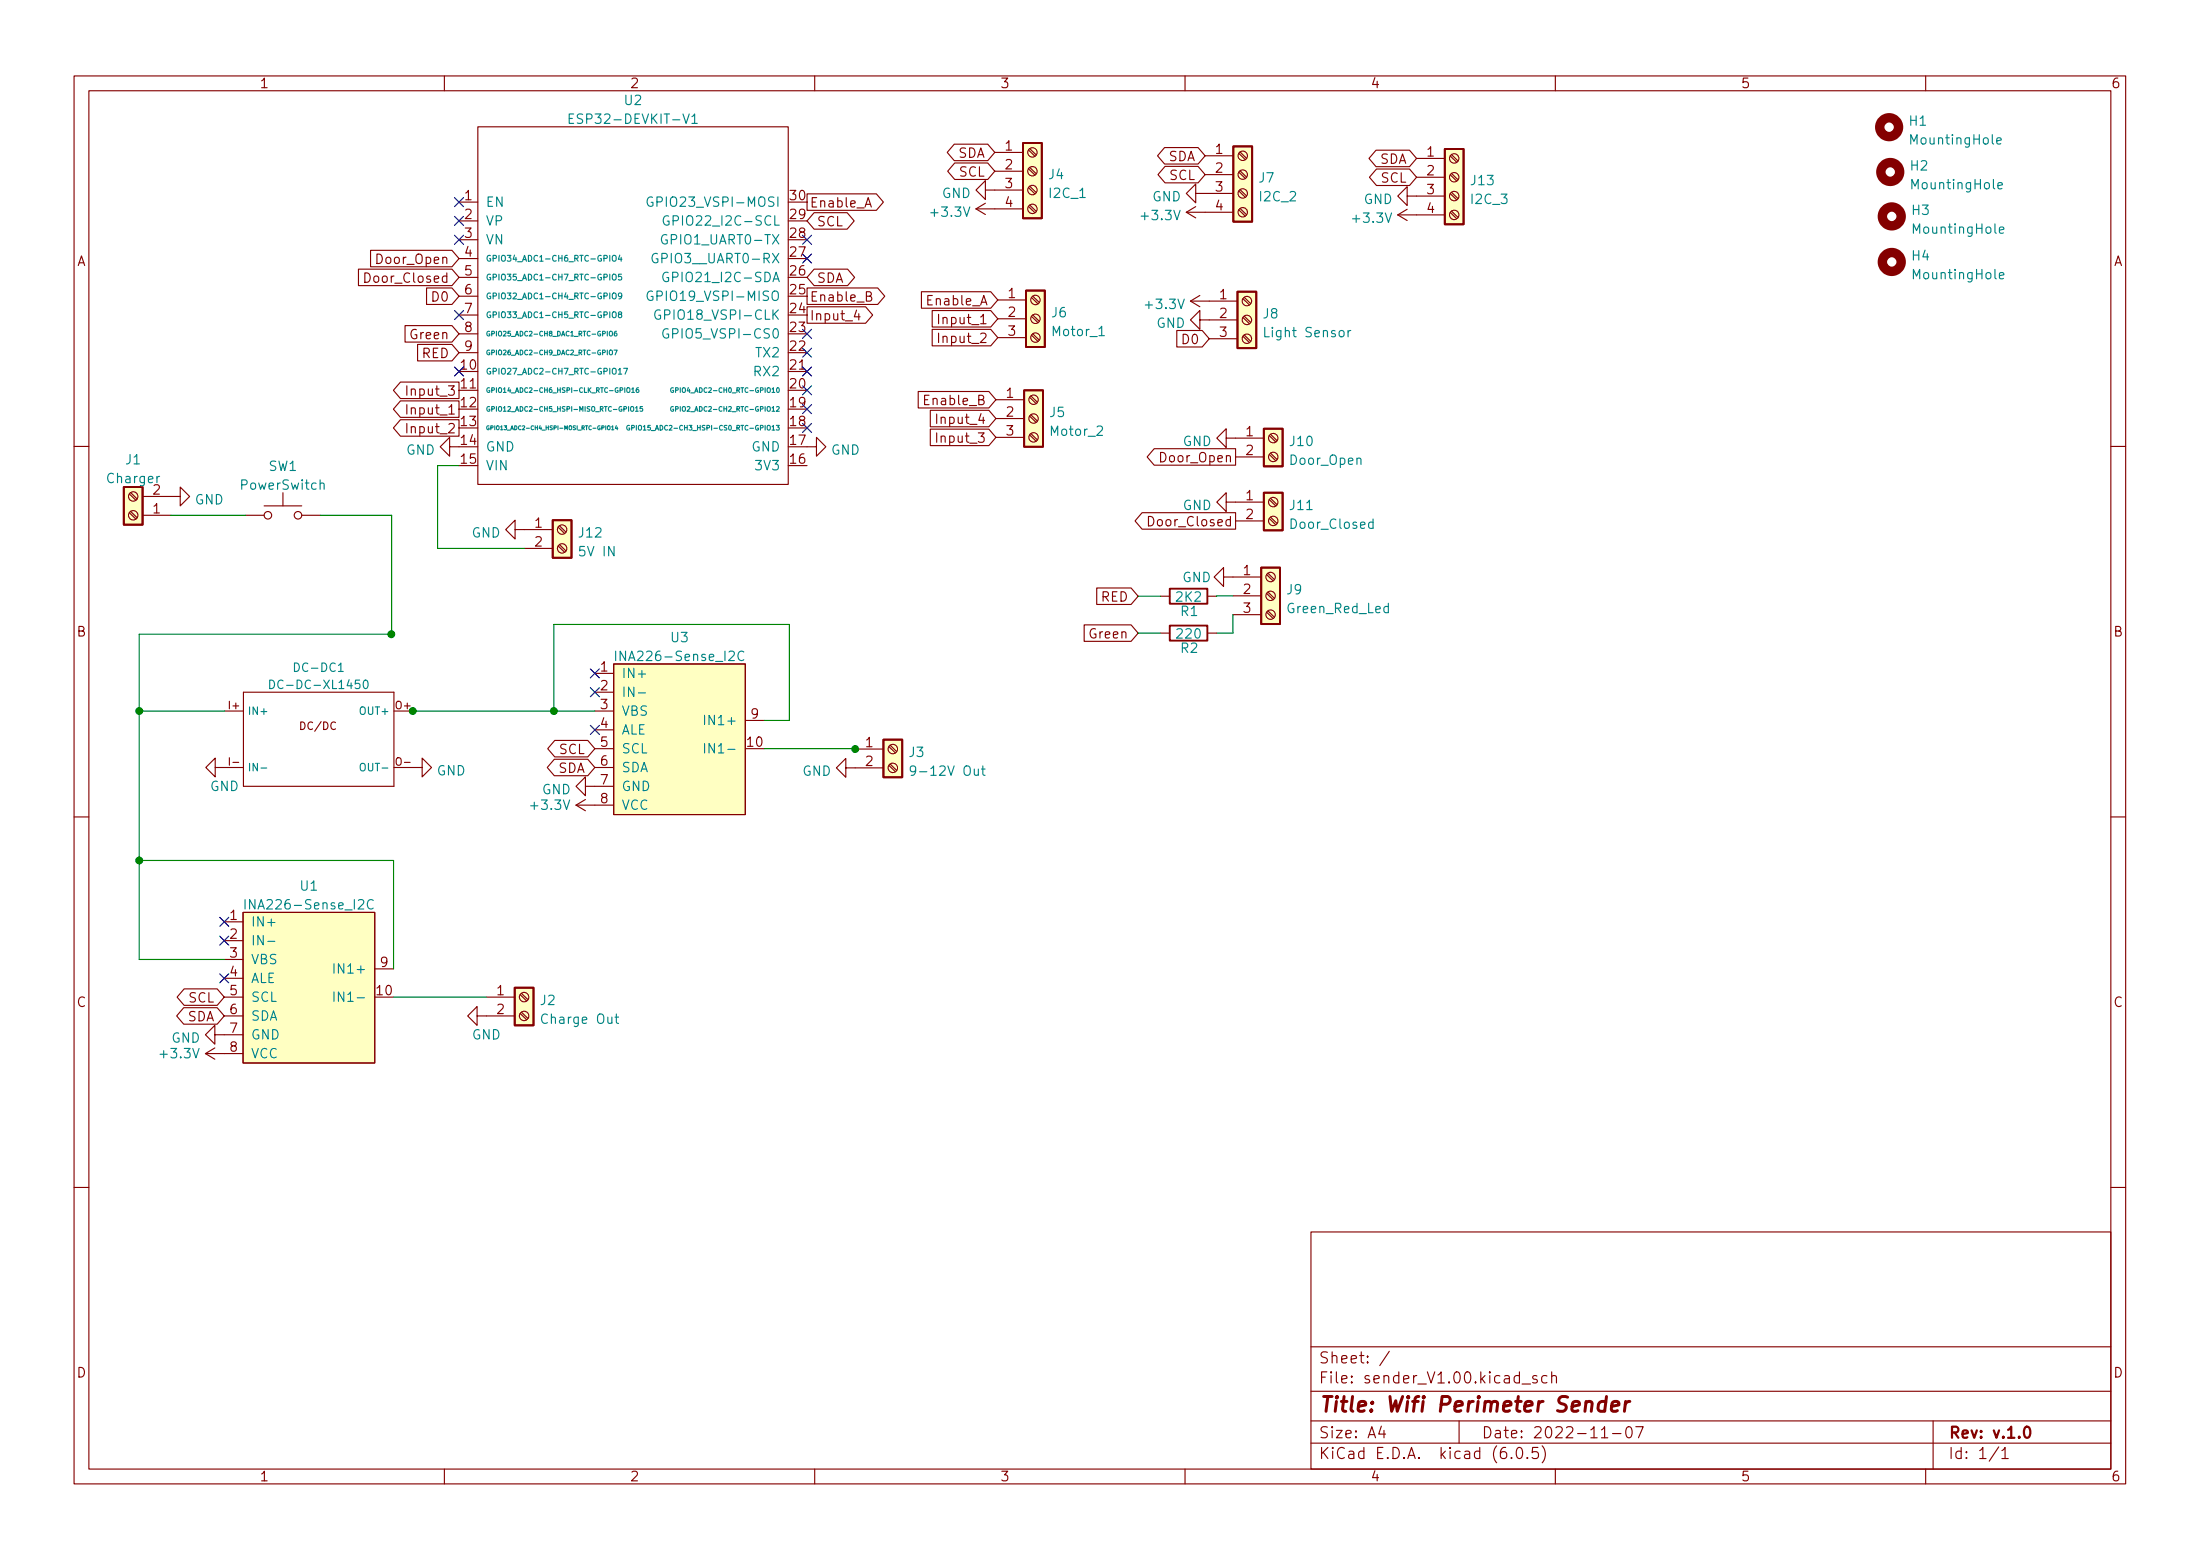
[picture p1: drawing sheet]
<svg xmlns="http://www.w3.org/2000/svg" width="297mm" height="210mm" viewBox="0 0 297 210" stroke-linecap="round" stroke-linejoin="round" font-family="sans-serif">
<g fill="none" stroke="#840000" stroke-width=".15">
<path d="M10 10.2h277v190.1h-277zM12 12.2h273v186.1h-273zM60 10.2v2M64.5 17.1h41.9v48.3h-41.9zM110 10.2v2M128.8 19.5h4.6l.9 1.1-.9 1.1h-4.6l-.9-1.1zM157.2 19.9h4.6l.9 1.1-.9 1.1h-4.6l-.9-1.1zM160 10.2v2M210 10.2v2M260 10.2v2M48.4 36.3h12.6l1 1.1-1 1.1h-12.6zM50 33.8h11l1 1.1-1 1.1h-11z"/>
<path d="M57.6 38.9h3.4l1 1.1-1 1.1h-3.4zM62 27.3h2.5M62 29.8h2.5M62 32.4h2.5M62 34.9h2.5M62 37.4h2.5M62 40h2.5M109 38.9h9.5l1 1.1-1 1.1h-9.5zM109 26.2h9.3l1 1.1-1 1.1h-9.3zM109.9 36.3h4.5l1 1.1-1 1.1h-4.5l-.9-1.1zM109.9 28.7h4.5l.9 1.1-.9 1.1h-4.5l-.9-1.1zM116.8 27.9l.4-1.2 .4 1.2"/>
<path d="M117 40l.5-.1 .1-.2-.1-.3h-.5v1.2h.5l.2-.2a.33 .33 0 0 0-.3-.4M124.4 39.4h9.4l.9 1.1-.9 1.1h-9.4zM128.9 22h4.5l.9 1.1-.9 1.1h-4.5l-1-1.1zM131.8 28.2l1.2 .8M131.8 28.2h6.3M133 25.6v-1.2l-1.2 1.2 1.2 1.3v-1.3h5.1M133 27.4l-1.2 .8M134.3 20.6h3.8M134.3 23.1h3.8M138.9 27.9l.8 .8M138.9 25.3l.8 .9M138.9 22.8l.8 .8"/>
<path d="M138.9 20.2l.8 .9M139 27.7l.9 .8M139 25.1l.9 .9M139 22.6l.9 .8M139 20.1l.9 .8M139.4 40l.9 .8M157.3 22.5h4.5l.9 1.1-.9 1.1h-4.5l-1-1.1zM160.2 28.6l1.2 .8M160.2 28.6h6.3M161.4 26.1v-1.3l-1.2 1.3 1.2 1.3v-1.3h5.1M161.4 27.9l-1.2 .7M162 39.9l-1.3 .7"/>
<path d="M162.7 21h3.8M162.7 23.6h3.8M167.3 28.3l.8 .9M167.3 25.8l.8 .8M167.3 23.2l.8 .9M167.3 20.7l.8 .8M167.4 28.1l.9 .9M167.4 25.6l.9 .8M167.4 23.1l.9 .8M167.4 20.5l.9 .9M185.8 20.3h4.5l1 1.1-1 1.1h-4.5l-1-1.1zM185.8 22.8h4.5l1 1.1-1 1.1h-4.5l-.9-1.1z"/>
<path d="M188.7 29h6.4M188.7 29l1.3 .8M190 26.5v-1.3l-1.3 1.3 1.3 1.2v-1.2h5.1M190 28.2l-1.3 .8M191.3 21.4h3.8M191.3 23.9h3.8M195.8 28.7l.9 .8M195.8 26.1l.9 .9M195.8 23.6l.9 .8M195.8 21.1l.9 .8M196 28.5l.8 .8M196 26l.8 .8"/>
<path d="M196 23.4l.8 .9M196 20.9l.8 .8M54.1 54.1h7.9v2.2h-7.9l-1-1.1zM54.1 56.6h7.9v2.3h-7.9l-1-1.1zM54.1 51.6h7.9v2.2h-7.9l-1-1.1zM54.7 43.9h6.3l1 1.2-1 1.1h-6.3zM56.4 46.5h4.6l1 1.1-1 1.1h-4.6zM62 52.7h2.5M62 42.5h2.5M62 45.1h2.5M62 47.6h2.5M106.4 50.1h2.6"/>
<path d="M109 41.4h7.9l.9 1.1-.9 1.1h-7.9zM115.6 41.8l-.3 1h.8M116 42.3v.9M124 52.8h9.5l1 1.1-1 1.2h-9.5zM125.6 55.4h7.9l1 1.1-1 1.1h-7.9zM125.6 57.9h7.9l1 1.1-1 1.1h-7.9zM125.9 41.9h7.9l.9 1.1-.9 1.1h-7.9zM125.9 44.5h7.9l.9 1.1-.9 1.1h-7.9zM134.5 53.9h3.8M134.5 56.5h3.8M134.5 59h3.8M134.7 40.5h3.8"/>
<path d="M134.7 43h3.8M134.7 45.6h3.8M139 58.7l.9 .8M139 56.2l.9 .8M139 53.6l.9 .9M139.2 58.5l.9 .9M139.2 56l.9 .8M139.2 53.4l.9 .9M139.3 45.2l.8 .9M139.3 42.7l.8 .8M139.3 40.2l.8 .8M139.4 45.1l.9 .8"/>
<path d="M139.4 42.5l.9 .9M158.9 44.6h3.4l1 1.1-1 1.1h-3.4zM160.7 40.6h6.4M160.7 40.6l1.3 .8M162 43.2v-1.3l-1.3 1.3 1.3 1.2v-1.2h5.1M163.3 45.7h3.8M165.6 59.1v-1.2l-1.3 1.2 1.3 1.3v-1.3h5M167.8 45.4l.9 .8M167.8 42.8l.9 .9M167.8 40.3l.9 .8M168 45.2l.9 .8M168 42.7l.9 .8"/>
<path d="M168 40.1l.9 .9M171.4 58.8l.8 .8M171.6 58.6l.8 .9M10 60.2h2M17.5 66.7l.8 .8M17.5 69.2l.8 .8M17.7 66.5l.8 .8M17.7 69l.8 .9M19.3 67h5v-1.3l1.3 1.3-1.3 1.3v-1.3M19.3 69.5h3.8M33.1 69.5h2.6M35.7 68.3h5"/>
<path d="M38.2 66.5v1.8M40.7 69.5h2.6M60.7 60.3v-1.3l-1.3 1.3 1.3 1.3v-1.3h1.3M69.5 71.5v-1.3l-1.2 1.3 1.2 1.2v-1.2h5.1M70.8 74h3.8M75.4 73.7l.8 .8M75.4 71.1l.8 .9M75.5 73.5l.9 .8M75.5 71l.9 .8M109 60.3h1.2v-1.3l1.3 1.3-1.3 1.3v-1.3M148.1 79.4h4.6l1 1.1-1 1.1h-4.6zM154.2 69.2h12.6v2.2h-12.6l-1-1.1z"/>
<path d="M155.8 60.6h11v2.2h-11l-.9-1.1zM165.2 77.9v-1.3l-1.3 1.3 1.3 1.2v-1.2h5.1M165.6 67.8v-1.3l-1.3 1.3 1.3 1.2v-1.2h5M166.8 61.7h3.8M166.8 70.3h3.8M171 77.5l.9 .9M171.2 79.9l.9 .8M171.2 77.4l.9 .8M171.4 61.3l.8 .9M171.4 70l.8 .8M171.4 67.4l.8 .9M171.6 61.2l.8 .8"/>
<path d="M171.6 69.8l.8 .8M171.6 67.3l.8 .8M285 60.2h2M30.3 96h2.6M32.9 93.4h20.3v12.7h-20.3zM53.2 96h2.5M74.9 99.9h4.5l.9 1.1-.9 1.1h-4.5l-1-1.1zM80.3 93.4h2.6M80.3 96h2.6M80.3 90.9h2.6M80.3 98.5h2.6M82.9 89.6h17.7v20.3h-17.7z"/>
<path d="M100.6 97.2h2.6M146.4 84.3h6.3l1 1.1-1 1.2h-6.3zM156.7 85.4h1.2M156.7 80.5h1.2M163 85.4h1.3M163 80.5h1.3M166.5 80.4h3.8M166.5 83h3.8M171 82.6l.9 .9M171 80.1l.9 .8M171.2 82.4l.9 .9M10 110.2h2"/>
<path d="M29.1 103.6v-1.3l-1.3 1.3 1.3 1.2v-1.2h3.8M53.2 103.6h3.8v-1.3l1.3 1.3-1.3 1.2v-1.2M74.8 102.5h4.6l.9 1.1-.9 1.1h-4.6l-.9-1.1zM77.8 108.7h5.1M77.8 108.7l1.2 .7M79 106.1v-1.3l-1.2 1.3 1.2 1.3v-1.3h3.9M79 107.9l-1.2 .8M80.3 103.6h2.6M80.3 101h2.6M114.2 103.6v-1.2l-1.3 1.2 1.3 1.3v-1.3h5.1M115.5 101.1h3.8M120 103.3l.9 .8"/>
<path d="M120 100.8l.9 .8M120.2 103.1l.9 .9M120.2 100.6l.9 .8M285 110.2h2M24.8 136h4.5l1 1.1-1 1.1h-4.5l-.9-1.1zM24.9 133.5h4.4l1 1.1-1 1.1h-4.4l-1-1.1zM29 139.6v-1.2l-1.3 1.2 1.3 1.3v-1.3h3.8M30.3 124.4h2.5M30.3 126.9h2.5M30.3 129.5h2.5M30.3 132h2.5M30.3 134.6h2.5"/>
<path d="M30.3 137.1h2.5M32.8 123.1h17.8v20.4h-17.8zM50.6 130.8h2.5M64.4 137.1v-1.3l-1.3 1.3 1.3 1.3v-1.3h5.1M65.7 134.6h3.8M70.2 136.8l.9 .8M70.2 134.2l.9 .9M70.4 136.6l.9 .8M70.4 134.1l.9 .8M27.7 142.2l1.3 .7M27.7 142.2h5.1M29 141.4l-1.3 .8"/>
<path d="M10 160.2h2M177 166.3h108v32h-108zM285 160.2h2M60 198.3v2M110 198.3v2M160 198.3v2M177 194.8h108M177 191.8h108M177 187.8h108M177 181.8h108M186.5 192.5l-.4 1h1M186.9 193v1"/>
<path d="M187.6 182.4l-1.3 1.9M197 191.8v3M204.1 196.7v.1h-.1l.1-.1v.1M204.9 195.4a.36 .36 0 0 1 .6 .2 .77 .77 0 0 1-.4 1.2 1 1 0 0 1-.2-1.4zM205.5 186.8h1.1M206.2 196.7l.1 .1h-.1h-.1l.1-.1v.1M207.5 185.7l-.4-.1-.2 .2 .1 .3 .5 .1 .1 .1-.1 .3h-.1h-.5M207.6 195.3h-.7v.7l.2-.1 .5 .1 .1 .2-.1 .5-.2 .1h-.3l-.2-.1M208.2 195.1a1.72 1.72 0 0 1 0 2.3M208.9 185.7l-.5-.1-.3 .3v.4l.2 .3h.1h.5M209.5 185.8a.37 .37 0 0 1 .6 0v.8M209.5 185.1v1.5"/>
<path d="M210 198.3v2M216.2 194h.9M217.7 193.5h1.2M219.7 192.6a.36 .36 0 0 1 .6 .2 .77 .77 0 0 1-.4 1.2 1 1 0 0 1-.2-1.4zM220.9 192.5h1l-.7 1.5M260 198.3v2M261 191.8v6.5M269.9 195.3l-1.3 1.9M270.3 195.8l.4-.5v1.5M270.3 196.8h.9"/>
<circle cx="139.4" cy="28.2" r=".63"/>
<circle cx="139.4" cy="25.6" r=".63"/>
<circle cx="139.4" cy="23.1" r=".63"/>
<circle cx="139.4" cy="20.6" r=".63"/>
<circle cx="167.8" cy="23.6" r=".63"/>
<circle cx="167.8" cy="26.1" r=".63"/>
<circle cx="167.8" cy="21" r=".63"/>
<circle cx="167.8" cy="28.6" r=".63"/>
<circle cx="196.3" cy="26.5" r=".63"/>
<circle cx="196.3" cy="23.9" r=".63"/>
<circle cx="196.3" cy="29" r=".63"/>
<circle cx="196.3" cy="21.4" r=".63"/>
<circle cx="139.5" cy="53.9" r=".63"/>
<circle cx="139.5" cy="59" r=".63"/>
<circle cx="139.5" cy="56.5" r=".63"/>
<circle cx="139.8" cy="45.6" r=".63"/>
<circle cx="139.8" cy="43" r=".63"/>
<circle cx="139.8" cy="40.5" r=".63"/>
<circle cx="168.4" cy="43.2" r=".63"/>
<circle cx="168.4" cy="40.6" r=".63"/>
<circle cx="168.4" cy="45.7" r=".63"/>
<circle cx="171.9" cy="59.1" r=".63"/>
<circle cx="18" cy="67" r=".63"/>
<circle cx="18" cy="69.5" r=".63"/>
<circle cx="36.2" cy="69.5" r=".51"/>
<circle cx="40.2" cy="69.5" r=".51"/>
<circle cx="75.9" cy="74" r=".63"/>
<circle cx="75.9" cy="71.5" r=".63"/>
<circle cx="171.6" cy="77.9" r=".63"/>
<circle cx="171.9" cy="61.7" r=".63"/>
<circle cx="171.9" cy="70.3" r=".63"/>
<circle cx="171.9" cy="67.8" r=".63"/>
<circle cx="171.6" cy="80.4" r=".63"/>
<circle cx="171.6" cy="83" r=".63"/>
<circle cx="120.5" cy="103.6" r=".63"/>
<circle cx="120.5" cy="101.1" r=".63"/>
<circle cx="70.8" cy="134.6" r=".63"/>
<circle cx="70.8" cy="137.1" r=".63"/>
</g>
<path d="M273.5 192.6a.36 .36 0 0 1 .6 .2 .77 .77 0 0 1-.5 1.2 1 1 0 0 1-.1-1.4z" fill="none" stroke="#840000" stroke-width=".3"/>
<path d="M216.8 189.2a.66 .66 0 0 0-1 .3v.6l.1 .3 .2 .1 .6-.1M216.9 188.5l-.2 2M217.6 189.8l1-.2-.1-.4-.2-.1-.5 .1-.2 .2-.1 .8 .1 .2 .2 .1 .6-.1M219.5 189.1l-.2 1.4M220.1 189.1a.59 .59 0 0 0-.7 .4" fill="none" stroke="#840000" stroke-width=".4"/>
<g fill="#ffffc2" stroke="#ffffc2" stroke-width=".14">
<path d="M170.3 76.6h2.5v7.6h-2.5z"/>
<path d="M170.6 57.9h2.6v5h-2.6z"/>
<path d="M138.1 19.3h2.6v10.2h-2.6z"/>
<path d="M16.7 65.7h2.6v5.1h-2.6z"/>
<path d="M195.1 20.1h2.5v10.2h-2.5z"/>
<path d="M170.6 66.5h2.6v5.1h-2.6z"/>
<path d="M32.8 123.1h17.8v20.4h-17.8z"/>
<path d="M167.1 39.4h2.5v7.6h-2.5z"/>
<path d="M166.5 19.8h2.6v10.1h-2.6z"/>
<path d="M74.6 70.2h2.6v5.1h-2.6z"/>
<path d="M82.9 89.6h17.7v20.3h-17.7z"/>
<path d="M119.3 99.8h2.5v5.1h-2.5z"/>
<path d="M138.3 52.7h2.5v7.6h-2.5z"/>
<path d="M138.5 39.2h2.6v7.6h-2.6z"/>
<path d="M69.5 133.3h2.5v5.1h-2.5z"/>
</g>
<g fill="none" stroke="#840000" stroke-width=".25">
<path d="M138.1 19.3h2.6v10.2h-2.6zM166.5 19.8h2.6v10.1h-2.6zM138.5 39.2h2.6v7.6h-2.6zM167.1 39.4h2.5v7.6h-2.5zM195.1 20.1h2.5v10.2h-2.5zM138.3 52.7h2.5v7.6h-2.5zM170.6 57.9h2.6v5h-2.6zM16.7 65.7h2.6v5.1h-2.6zM74.6 70.2h2.6v5.1h-2.6zM157.9 79.4h5.1v2.1h-5.1zM170.3 76.6h2.5v7.6h-2.5zM170.6 66.5h2.6v5.1h-2.6z"/>
<path d="M119.3 99.8h2.5v5.1h-2.5zM157.9 84.4h5.1v2.1h-5.1zM69.5 133.3h2.5v5.1h-2.5z"/>
</g>
<g fill="none" stroke="#008484" stroke-width=".15">
<path d="M76.9 16h.4M77.5 15.4h-.6v1.3h.6M93.4 15.7l.4-.3v1.3M93.4 16.7h.7M269.6 19l.6-.1-.1-.2-.3-.1-.2 .2 .1 .6h.4M82.7 37.1l.2-.1a.26 .26 0 0 1 .3 .3v.2a.26 .26 0 0 1-.3 .3 .26 .26 0 0 1-.2-.3zM82.7 39.7l.2-.2a.26 .26 0 0 1 .3 .3v.3a.26 .26 0 0 1-.3 .2 .26 .26 0 0 1-.2-.2zM82.8 34.5h.1a.26 .26 0 0 1 .3 .2v.3a.26 .26 0 0 1-.3 .3 .26 .26 0 0 1-.2-.3zM83.7 34.4l-.2 .6h.5M83.9 34.7v.6M83.9 37h-.4v.4l.4-.1v.4l-.1 .1-.3-.1M83.9 39.9l-.1 .1h-.2l-.1-.4 .3-.1 .1 .2v.4l-.1 .2h-.2"/>
<path d="M88.1 39.3a.62 .62 0 0 0-.8 .5 .62 .62 0 0 0 .5 .7l.4-.1v-.4h-.3M88.1 26.6a.62 .62 0 0 0-.8 .5 .62 .62 0 0 0 .5 .7l.4-.1v-.4h-.3M88.8 34.3a.62 .62 0 0 0-.8 .4 .62 .62 0 0 0 .5 .8l.3-.2v-.4h-.2M90 31.7a.62 .62 0 0 0-.7 .5 .62 .62 0 0 0 .4 .7l.4-.1v-.4h-.2M90.2 36.8a.62 .62 0 0 0-.7 .5 .62 .62 0 0 0 .4 .7l.4-.1v-.4h-.3M90.3 29.2a.62 .62 0 0 0-.8 .4 .62 .62 0 0 0 .5 .8l.3-.1v-.5h-.2M269.8 25.1l.6-.2-.1-.2-.4-.1-.1 .2v.6h.5M270 31.1l.6-.2-.1-.2-.4-.1-.1 .2v.6h.5M270 37.2l.6-.1-.1-.3h-.4l-.1 .2v.6h.5M81.8 57.5v.5M82 57.5h.1h.2v.5l-.3-.1zM82.4 44.7l.3 .1v.3l-.2 .2h-.2v-.4z"/>
<path d="M82.4 47.3h.3v.4l-.2 .2-.2-.1v-.3zM82.6 57.6l.1-.1v.5M82.6 58h.3M82.7 42.2l.2-.1a.26 .26 0 0 1 .3 .2v.3a.26 .26 0 0 1-.3 .3 .26 .26 0 0 1-.2-.3zM82.8 49.7h.1a.26 .26 0 0 1 .3 .3v.2a.26 .26 0 0 1-.3 .3 .26 .26 0 0 1-.2-.3zM82.9 47.2h.4l-.2 .7M83.2 57.4l-.1 .4h.3M83.2 44.7l-.2 .2-.1 .3 .2 .1h.2l-.1-.3-.1-.1-.2 .2M83.3 57.6v.4M83.5 49.9l.2-.2v.8M83.5 50.5h.4M83.6 42.4l-.1-.1v-.1l.4-.1v.2l-.4 .3 .1 .3 .3-.2-.1-.3"/>
<path d="M84.2 49.7h.5l-.3 .8M84.4 52.3v.7M84.7 52.4l.1-.1 .2 .1 .1 .3-.1 .2h-.3zM84.9 54.9v.6M85 57.4a.29 .29 0 0 0-.4 .3 .29 .29 0 0 0 .4 .3v-.2h-.1M85.2 55l.1-.1 .2 .1 .1 .3-.1 .2-.3-.1zM85.3 57.7h.3v-.2l-.3-.1v.6M85.3 52.5l.2-.2v.7M85.3 53h.4M85.8 55l.2-.1v.6M85.8 55.5h.4M85.9 57.4v.6"/>
<path d="M86.2 52.3l-.3 .2v.3l.1 .2 .2-.1v-.3h-.2l-.1 .1M86.2 57.5l.1-.1 .3 .1v.3l-.1 .2h-.3zM86.7 54.9h-.3v.3l.3-.1v.3h-.3M89.1 41.9a.62 .62 0 0 0-.7 .4 .62 .62 0 0 0 .4 .8l.4-.1v-.5h-.3M90.2 44.4a.62 .62 0 0 0-.7 .5 .62 .62 0 0 0 .4 .7l.4-.1v-.4h-.3M90.9 54.9a.29 .29 0 0 0-.4 .3 .29 .29 0 0 0 .4 .2v-.2h-.1M90.9 52.4a.29 .29 0 0 0-.4 .2 .29 .29 0 0 0 .4 .3v-.2h-.1M91.2 55.2h.3v-.3h-.3v.6M91.2 52.7l.3-.1v-.2l-.3-.1v.7M148.4 45.3h.7M182 44.6v.9M182.4 44.6l-.3 .1-.1 .1"/>
<path d="M43.2 65.3l.2-.1h.3l.1 .8M185.4 70.5h-.4l-.2 .2v.4l.1 .1h.5M185.4 70v1.3M36.4 91.8a.58 .58 0 0 1 .7 .6 .58 .58 0 0 1-.7 .5zM45.7 90.6h.6M49.2 91.9l.1-.1a.62 .62 0 0 1 .5 .5 .62 .62 0 0 1-.3 .6h-.1a.62 .62 0 0 1-.2-1zM83.1 87.9v1.2M86.2 93.5h1M95.1 96.5v1.3M100.4 88a.51 .51 0 0 0-.6 0 .51 .51 0 0 0-.2 .6 .48 .48 0 0 0 .3 .5 .48 .48 0 0 0 .5-.1M35.2 103.6h.8M48.8 103.1a.34 .34 0 0 1 .3-.1 .34 .34 0 0 1 .2 .4v.3a.34 .34 0 0 1-.3 .3 .34 .34 0 0 1-.4-.3v-.3z"/>
<path d="M95.1 100.3v1.3M96.5 100.3v1.3l-.8-1.3v1.3M123.6 103.9l-.2 .2h-.3l-.2-.2v-.3l.1-.2h.4l.2 .1a.84 .84 0 0 1-.3 1.1h-.3M132.5 103.8h.5M132.7 103.4v1.1l.1 .1h.2M33.1 121.4v1.3M36.1 127h1M45.1 130.1v1.2M45.1 133.9v1.2M46.4 133.9v1.2l-.7-1.2v1.2M50.4 121.5a.51 .51 0 0 0-.6 0 .51 .51 0 0 0-.2 .6 .48 .48 0 0 0 .2 .5 .48 .48 0 0 0 .6 0M83 137.3h.5"/>
<path d="M83.2 136.8v1.1l.1 .1 .2 .1"/>
</g>
<g fill="none" stroke="#840000" stroke-width="1.3">
<circle cx="255.1" cy="17.2" r="1.27"/>
<circle cx="255.2" cy="23.2" r="1.27"/>
<circle cx="255.4" cy="29.2" r="1.27"/>
<circle cx="255.4" cy="35.4" r="1.27"/>
</g>
<g fill="none" stroke="#008400" stroke-width=".15">
<path d="M23.1 69.5h10M43.3 69.5h9.6v16.1h-34.1v43.9h11.5M62 62.8h-2.9v11.2h11.7M18.8 96h11.5M55.7 96h24.6M74.8 96v-11.7h31.8v12.9h-3.4M153.7 80.5h3M153.7 85.4h3M166.5 83v2.4h-2.2M166.5 80.4l-2.2 .1M18.8 116.1h34.3v14.7M103.2 101l12.3 .1"/>
<path d="M53.1 134.6h12.6"/>
</g>
<g fill="none" stroke="#000084" stroke-width=".15">
<path d="M61.4 26.7l1.2 1.2M61.4 29.2l1.2 1.2M61.4 31.7l1.2 1.3M62.6 26.7l-1.2 1.2M62.6 29.2l-1.2 1.2M62.6 31.7l-1.2 1.3M108.4 34.3l1.2 1.2M108.4 31.7l1.2 1.3M109.6 34.3l-1.2 1.2M109.6 31.7l-1.2 1.3M61.4 41.9l1.2 1.2M61.4 49.5l1.2 1.2"/>
<path d="M62.6 41.9l-1.2 1.2M62.6 49.5l-1.2 1.2M108.4 57.1l1.2 1.3M108.4 54.6l1.2 1.2M108.4 47l1.2 1.2M108.4 52.1l1.2 1.2M108.4 49.5l1.2 1.2M108.4 44.4l1.2 1.3M109.6 57.1l-1.2 1.3M109.6 54.6l-1.2 1.2M109.6 47l-1.2 1.2M109.6 52.1l-1.2 1.2"/>
<path d="M109.6 49.5l-1.2 1.2M109.6 44.4l-1.2 1.3M79.7 90.3l1.2 1.2M79.7 92.8l1.2 1.2M79.7 97.9l1.2 1.2M80.9 90.3l-1.2 1.2M80.9 92.8l-1.2 1.2M80.9 97.9l-1.2 1.2M29.7 123.8l1.2 1.2M29.7 126.3l1.2 1.3M29.7 131.4l1.2 1.2M30.9 123.8l-1.2 1.2"/>
<path d="M30.9 126.3l-1.2 1.3M30.9 131.4l-1.2 1.2"/>
</g>
<g fill="#008400" stroke="#008400" stroke-width=".15">
<circle cx="18.8" cy="116.1" r=".46"/>
<circle cx="18.8" cy="96" r=".46"/>
<circle cx="52.8" cy="85.6" r=".46"/>
<circle cx="115.5" cy="101.1" r=".46"/>
<circle cx="55.7" cy="96" r=".46"/>
<circle cx="74.8" cy="96" r=".46"/>
</g>
<text font-size="2.8" fill="#840000" x="178" y="190.6">Title: Wifi Perimeter Sender</text>
<g font-size="2.1" fill="#840000">
<text x="178" y="184">Sheet: /</text>
<text x="178" y="186.7">File: sender_V1.00.kicad_sch</text>
<text x="178" y="196.9">KiCad E.D.A. kicad (6.0.5)</text>
<text x="178" y="194.1">Size: A4</text>
<text x="200" y="194.1">Date: 2022-11-07</text>
<text x="263" y="194.1">Rev: v.1.0</text>
<text x="263" y="196.9">Id: 1/1</text>
</g>
<g font-size="1.8" fill="#840000">
<text x="35" y="11.9">1</text>
<text x="85" y="11.9">2</text>
<text x="135" y="11.9">3</text>
<text x="185" y="11.9">4</text>
<text x="235" y="11.9">5</text>
<text x="285" y="11.9">6</text>
<text x="129.3" y="21.3">SDA</text>
<text x="129.5" y="23.8">SCL</text>
<text x="135.7" y="20.3">1</text>
<text x="135.7" y="22.9">2</text>
<text x="157.7" y="21.8">SDA</text>
<text x="164.1" y="20.8">1</text>
<text x="164.1" y="23.3">2</text>
<text x="186.3" y="22.1">SDA</text>
<text x="192.7" y="21.1">1</text>
<text x="192.7" y="23.7">2</text>
<text x="62.8" y="27">1</text>
<text x="62.8" y="29.6">2</text>
<text x="106.7" y="29.6">29</text>
<text x="106.7" y="27">30</text>
<text x="109.3" y="28">Enable_A</text>
<text x="135.7" y="25.4">3</text>
<text x="135.7" y="27.9">4</text>
<text x="157.9" y="24.3">SCL</text>
<text x="164.1" y="25.9">3</text>
<text x="164.1" y="28.4">4</text>
<text x="186.5" y="24.6">SCL</text>
<text x="192.7" y="26.2">3</text>
<text x="192.7" y="28.7">4</text>
<text x="10.3" y="35.9">A</text>
<text x="51.1" y="35.6">Door_Open</text>
<text x="62.8" y="32.1">3</text>
<text x="62.8" y="34.6">4</text>
<text x="106.7" y="34.6">27</text>
<text x="106.7" y="32.1">28</text>
<text x="110.2" y="30.5">SCL</text>
<text x="285.3" y="35.9">A</text>
<text x="49.7" y="38.2">Door_Closed</text>
<text x="58.4" y="40.7">D0</text>
<text x="62.8" y="37.2">5</text>
<text x="62.8" y="39.7">6</text>
<text x="106.7" y="39.7">25</text>
<text x="106.7" y="37.2">26</text>
<text x="109.3" y="40.7">Enable_B</text>
<text x="110.2" y="38.2">SDA</text>
<text x="125.4" y="41.2">Enable_A</text>
<text x="136.1" y="40.2">1</text>
<text x="164.7" y="40.4">1</text>
<text x="55.6" y="45.8">Green</text>
<text x="62.8" y="42.3">7</text>
<text x="62.8" y="44.8">8</text>
<text x="62.8" y="47.3">9</text>
<text x="106.7" y="47.3">22</text>
<text x="106.7" y="44.8">23</text>
<text x="106.7" y="42.3">24</text>
<text x="109.3" y="43.2">Input_4</text>
<text x="127.2" y="43.7">Input_1</text>
<text x="127.2" y="46.3">Input_2</text>
<text x="136.1" y="42.8">2</text>
<text x="136.1" y="45.3">3</text>
<text x="159.7" y="46.4">D0</text>
<text x="164.7" y="42.9">2</text>
<text x="164.7" y="45.5">3</text>
<text x="55.4" y="53.4">Input_3</text>
<text x="57" y="48.3">RED</text>
<text x="62.3" y="49.9">10</text>
<text x="62.3" y="52.4">11</text>
<text x="106.7" y="52.4">20</text>
<text x="106.7" y="49.9">21</text>
<text x="135.9" y="53.7">1</text>
<text x="55.4" y="55.9">Input_1</text>
<text x="55.4" y="58.5">Input_2</text>
<text x="62.3" y="55">12</text>
<text x="62.3" y="57.5">13</text>
<text x="106.7" y="57.5">18</text>
<text x="106.7" y="55">19</text>
<text x="125.1" y="54.7">Enable_B</text>
<text x="126.9" y="57.2">Input_4</text>
<text x="126.9" y="59.7">Input_3</text>
<text x="135.9" y="56.2">2</text>
<text x="135.9" y="58.8">3</text>
<text x="168.2" y="58.9">1</text>
<text x="62.3" y="60">14</text>
<text x="62.3" y="62.6">15</text>
<text x="106.7" y="62.6">16</text>
<text x="106.7" y="60">17</text>
<text x="156.9" y="62.4">Door_Open</text>
<text x="168.2" y="61.4">2</text>
<text x="20.7" y="69.3">1</text>
<text x="20.7" y="66.7">2</text>
<text x="72.2" y="71.2">1</text>
<text x="155.5" y="71">Door_Closed</text>
<text x="168.2" y="67.5">1</text>
<text x="168.2" y="70">2</text>
<text x="72.2" y="73.8">2</text>
<text x="167.9" y="77.6">1</text>
<text x="148.7" y="81.2">RED</text>
<text x="167.9" y="80.2">2</text>
<text x="167.9" y="82.7">3</text>
<text x="10.3" y="85.9">B</text>
<text x="147.3" y="86.2">Green</text>
<text x="285.3" y="85.9">B</text>
<text x="81.1" y="90.6">1</text>
<text x="81.1" y="93.2">2</text>
<text x="81.1" y="95.7">3</text>
<text x="75.5" y="101.8">SCL</text>
<text x="81.1" y="98.2">4</text>
<text x="81.1" y="100.8">5</text>
<text x="100.9" y="100.8">10</text>
<text x="101.4" y="97">9</text>
<text x="116.9" y="100.8">1</text>
<text x="75.3" y="104.3">SDA</text>
<text x="81.1" y="103.3">6</text>
<text x="81.1" y="105.9">7</text>
<text x="116.9" y="103.4">2</text>
<text x="81.1" y="108.4">8</text>
<text x="31.1" y="124.1">1</text>
<text x="31.1" y="126.7">2</text>
<text x="31.1" y="129.2">3</text>
<text x="31.1" y="131.8">4</text>
<text x="51.4" y="130.5">9</text>
<text x="10.3" y="135.9">C</text>
<text x="25.3" y="137.8">SDA</text>
<text x="25.5" y="135.3">SCL</text>
<text x="31.1" y="134.3">5</text>
<text x="31.1" y="136.8">6</text>
<text x="50.9" y="134.3">10</text>
<text x="67.1" y="134.3">1</text>
<text x="67.1" y="136.8">2</text>
<text x="285.3" y="135.9">C</text>
<text x="31.1" y="139.4">7</text>
<text x="31.1" y="141.9">8</text>
<text x="10.3" y="185.9">D</text>
<text x="285.3" y="185.9">D</text>
<text x="35" y="199.9">1</text>
<text x="85" y="199.9">2</text>
<text x="135" y="199.9">3</text>
<text x="185" y="199.9">4</text>
<text x="235" y="199.9">5</text>
<text x="285" y="199.9">6</text>
</g>
<g font-size="1.8" fill="#008484">
<text x="77.8" y="16.7">ESP32-DEVKIT-V1</text>
<text x="84.3" y="14.2">U2</text>
<text x="257.8" y="17">H1</text>
<text x="258" y="23">H2</text>
<text x="258.2" y="19.5">MountingHole</text>
<text x="65.5" y="27.9">EN</text>
<text x="88.9" y="27.9">GPIO23_VSPI-MOSI</text>
<text x="125.9" y="29.3">+3.3V</text>
<text x="127.2" y="26.7">GND</text>
<text x="141.6" y="24.2">J4</text>
<text x="141.8" y="26.7">I2C_1</text>
<text x="154.3" y="29.7">+3.3V</text>
<text x="155.6" y="27.2">GND</text>
<text x="170" y="24.6">J7</text>
<text x="170.2" y="27.2">I2C_2</text>
<text x="184.1" y="27.5">GND</text>
<text x="198.7" y="25">J13</text>
<text x="198.7" y="27.5">I2C_3</text>
<text x="258.2" y="29">H3</text>
<text x="258.3" y="25.5">MountingHole</text>
<text x="65.5" y="30.4">VP</text>
<text x="65.5" y="33">VN</text>
<text x="89.1" y="35.5">GPIO3__UART0-RX</text>
<text x="90.3" y="33">GPIO1_UART0-TX</text>
<text x="91.2" y="30.4">GPIO22_I2C-SCL</text>
<text x="182.8" y="30.1">+3.3V</text>
<text x="258.2" y="35.2">H4</text>
<text x="258.5" y="31.5">MountingHole</text>
<text x="88.9" y="40.6">GPIO19_VSPI-MISO</text>
<text x="91" y="38.1">GPIO21_I2C-SDA</text>
<text x="154.8" y="41.7">+3.3V</text>
<text x="258.5" y="37.7">MountingHole</text>
<text x="89.8" y="43.1">GPIO18_VSPI-CLK</text>
<text x="91" y="45.7">GPIO5_VSPI-CS0</text>
<text x="142" y="42.8">J6</text>
<text x="142.2" y="45.4">Motor_1</text>
<text x="156.1" y="44.2">GND</text>
<text x="170.6" y="43">J8</text>
<text x="171.1" y="45.5">Light Sensor</text>
<text x="102" y="50.8">RX2</text>
<text x="102.2" y="48.2">TX2</text>
<text x="141.8" y="56.3">J5</text>
<text x="141.9" y="58.8">Motor_2</text>
<text x="14.6" y="65.2">Charger</text>
<text x="17" y="62.7">J1</text>
<text x="36.3" y="63.6">SW1</text>
<text x="54.8" y="61.4">GND</text>
<text x="65.5" y="60.9">GND</text>
<text x="65.5" y="63.5">VIN</text>
<text x="101.5" y="60.9">GND</text>
<text x="102.3" y="63.5">3V3</text>
<text x="112.2" y="61.4">GND</text>
<text x="159.7" y="60.2">GND</text>
<text x="174.2" y="62.7">Door_Open</text>
<text x="174.2" y="60.2">J10</text>
<text x="26.3" y="68.1">GND</text>
<text x="32.7" y="66.1">PowerSwitch</text>
<text x="159.7" y="68.8">GND</text>
<text x="174.2" y="68.8">J11</text>
<text x="174.4" y="71.4">Door_Closed</text>
<text x="63.7" y="72.5">GND</text>
<text x="78.2" y="72.5">J12</text>
<text x="78.4" y="75.1">5V IN</text>
<text x="158.9" y="81.2">2K2</text>
<text x="159.4" y="83.1">R1</text>
<text x="159.6" y="78.6">GND</text>
<text x="173.8" y="80.2">J9</text>
<text x="173.9" y="82.7">Green_Red_Led</text>
<text x="84" y="89.2">INA226-Sense_I2C</text>
<text x="90.6" y="86.7">U3</text>
<text x="159" y="86.2">220</text>
<text x="159.4" y="88.1">R2</text>
<text x="83.9" y="91.5">IN+</text>
<text x="83.9" y="94.1">IN-</text>
<text x="83.9" y="96.6">VBS</text>
<text x="83.9" y="99.1">ALE</text>
<text x="83.9" y="101.7">SCL</text>
<text x="95.8" y="97.9">IN1+</text>
<text x="96.3" y="101.7">IN1-</text>
<text x="28.3" y="106.8">GND</text>
<text x="59" y="104.6">GND</text>
<text x="73.2" y="107.2">GND</text>
<text x="83.9" y="104.2">SDA</text>
<text x="83.9" y="106.8">GND</text>
<text x="108.3" y="104.7">GND</text>
<text x="122.8" y="102.2">J3</text>
<text x="123.8" y="104.7">9-12V Out</text>
<text x="71.9" y="109.3">+3.3V</text>
<text x="83.9" y="109.3">VCC</text>
<text x="33.8" y="125">IN+</text>
<text x="33.9" y="122.7">INA226-Sense_I2C</text>
<text x="40.6" y="120.2">U1</text>
<text x="33.8" y="127.6">IN-</text>
<text x="33.8" y="130.1">VBS</text>
<text x="45.8" y="131.4">IN1+</text>
<text x="33.8" y="132.7">ALE</text>
<text x="33.8" y="135.2">SCL</text>
<text x="33.8" y="137.7">SDA</text>
<text x="46.2" y="135.2">IN1-</text>
<text x="73" y="135.6">J2</text>
<text x="21.8" y="142.8">+3.3V</text>
<text x="23.1" y="140.7">GND</text>
<text x="33.8" y="140.3">GND</text>
<text x="33.8" y="142.8">VCC</text>
<text x="63.7" y="140.3">GND</text>
<text x="73.4" y="138.2">Charge Out</text>
</g>
<g font-size="1.6" fill="#008484">
<text x="37.4" y="93">DC-DC-XL1450</text>
<text x="40" y="90.7">DC-DC1</text>
</g>
<g font-size="1.4" fill="#840000">
<text x="31" y="95.7">I+</text>
<text x="40.7" y="98.5">DC/DC</text>
<text x="31.2" y="103.3">I-</text>
<text x="53.7" y="103.3">O-</text>
</g>
<text font-size="1.4" fill="#008400" x="53.5" y="95.7">O+</text>
<g font-size="1.4" fill="#008484">
<text x="33.4" y="96.5">IN+</text>
<text x="48.9" y="96.5">OUT+</text>
<text x="33.4" y="104.1">IN-</text>
<text x="49.2" y="104.1">OUT-</text>
</g>
<g font-size="1.1" fill="#008484">
<text x="65.5" y="35.3">GPIO34_ADC1-CH6_RTC-GPIO4</text>
<text x="65.5" y="37.8">GPIO35_ADC1-CH7_RTC-GPIO5</text>
<text x="65.5" y="40.4">GPIO32_ADC1-CH4_RTC-GPIO9</text>
<text x="65.5" y="42.9">GPIO33_ADC1-CH5_RTC-GPIO8</text>
<text x="65.5" y="50.5">GPIO27_ADC2-CH7_RTC-GPIO17</text>
</g>
<g font-size=".9" fill="#008484">
<text x="65.5" y="45.4">GPIO25_ADC2-CH8_DAC1_RTC-GPIO6</text>
<text x="65.5" y="47.9">GPIO26_ADC2-CH9_DAC2_RTC-GPIO7</text>
<text x="65.5" y="53">GPIO14_ADC2-CH6_HSPI-CLK_RTC-GPIO16</text>
<text x="91.9" y="53">GPIO4_ADC2-CH0_RTC-GPIO10</text>
<text x="65.5" y="55.5">GPIO12_ADC2-CH5_HSPI-MISO_RTC-GPIO15</text>
<text x="86.9" y="58.1">GPIO15_ADC2-CH3_HSPI-CS0_RTC-GPIO13</text>
<text x="91.9" y="55.5">GPIO2_ADC2-CH2_RTC-GPIO12</text>
</g>
<text font-size=".7" fill="#008484" x="65.5" y="58">GPIO13_ADC2-CH4_HSPI-MOSI_RTC-GPIO14</text>
</svg>
